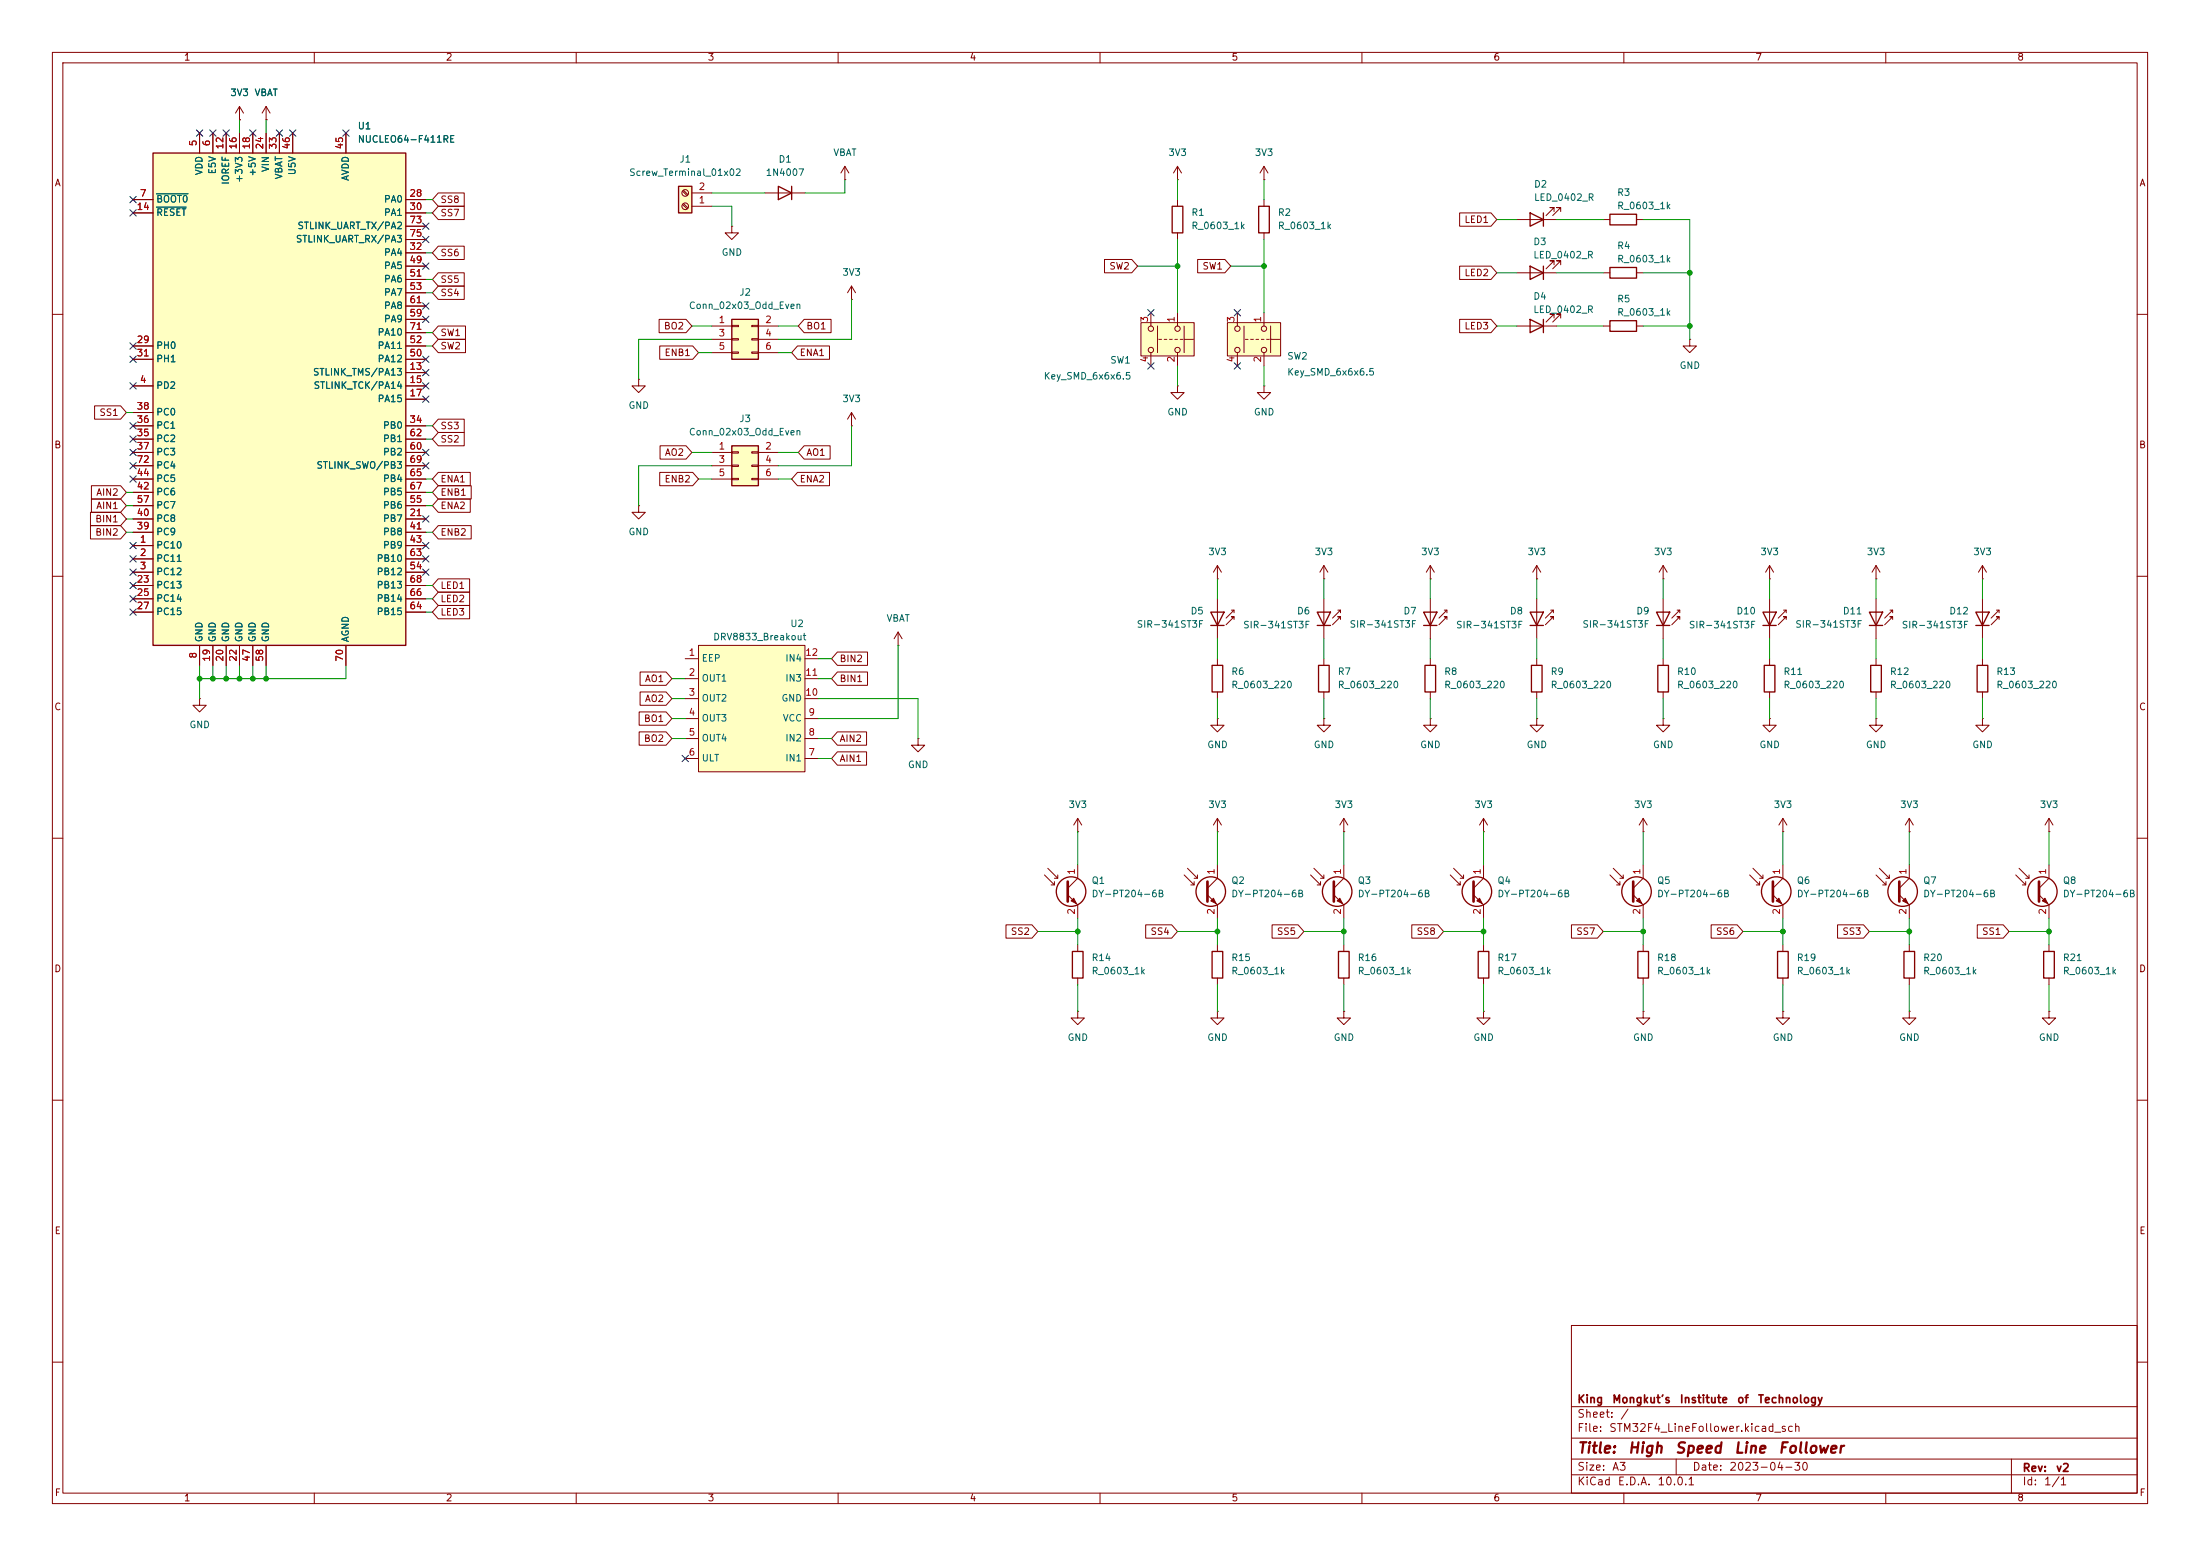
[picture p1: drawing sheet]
<svg xmlns="http://www.w3.org/2000/svg" width="420mm" height="297mm" viewBox="0 0 420 297" stroke-linecap="round" stroke-linejoin="round" font-family="sans-serif">
<g fill="none" stroke="#840000" stroke-width=".19">
<path d="M10 10h400v277h-400zM12 12h396v273h-396zM60 10v2M110 10v2M160 10v2M210 10v2M260 10v2M310 10v2M360 10v2M224.8 34.3h.1M224.8 31.8l-.8 1.2M224.8 31.8l.8 1.2"/>
<path d="M224.8 31.8v2.5M224.8 38.1v1.3M241.3 34.3h.1M241.3 31.8l-.8 1.2M241.3 31.8l.8 1.2M241.3 31.8v2.5M224.8 44.5v1.2M10 60h2M121.9 72.4v1.3h1.3l-1.3 1.2-1.3-1.2h1.3M121.9 72.4h.1M322.6 64.8v1.2h1.2l-1.2 1.3-1.3-1.3h1.3M322.6 64.8h.1"/>
<path d="M408 60h2M10 110h2M337.8 114.3v7.6M340.5 116.5h.5l-1.5 1.5M341 118.2v-.5h-.5h.5l-1.5 1.6M341 116.5v.5M408 110h2M358.1 137.2v1.2h1.3l-1.3 1.3-1.2-1.3h1.2M358.1 137.2h.1M378.5 137.2v1.2h1.2l-1.2 1.3-1.3-1.3h1.3M378.5 137.2h.1M10 160h2"/>
<path d="M175.3 141v1.2h1.2l-1.2 1.3-1.3-1.3h1.3M175.3 141h.1M408 160h2M250.2 167l1.9 1.9v-.6M250.8 165.7l1.9 1.9v-.6M251.5 168.9h.6M252.1 167.6h.6M254.6 170.8l1.9 1.9v2.6M256.5 165.1v2.5l-1.9 1.9M10 210h2M408 210h2M300 253h108v32h-108z"/>
<path d="M10 260h2M300 278.5h108M300 274.5h108M300 268.5h108M320 278.5v3M384 278.5v6.5M408 260h2M60 285v2M110 285v2M160 285v2M210 285v2M260 285v2"/>
<path d="M300 281.5h108M310 285v2M360 285v2"/>
</g>
<path d="M254.6 168.3v3.8" fill="none" stroke="#840000" stroke-width=".51"/>
<g fill="none" stroke="#840000" stroke-width=".25">
<path d="M223.8 39.4h2v5.1h-2zM336.5 116.8h2.6l-1.3 2.6zM336.5 119.4h2.6"/>
<circle cx="255.3" cy="170.2" r="2.82"/>
</g>
<path d="M255.3 172l.5-.5 .5 1z" fill="#840000" stroke="#840000" stroke-width=".19"/>
<path d="M29.2 29.2h48.3v94h-48.3z" fill="#ffffc2"/>
<path d="M29.2 29.2h48.3v94h-48.3z" fill="none" stroke="#840000" stroke-width=".25"/>
<g fill="none" stroke="#840000" stroke-width=".19">
<path d="M25.4 38.1h3.8M38.1 25.4v3.8M40.6 25.4v3.8M43.2 25.4v3.8M45.7 22.9h.1M45.7 20.3v2.6M45.7 25.4v3.8M45.7 20.3l-.7 1.3M45.7 20.3l.8 1.3M48.3 25.4v3.8M50.8 22.9h.1M50.8 20.3v2.6"/>
<path d="M50.8 25.4v3.8M50.8 20.3l-.8 1.3M50.8 20.3l.8 1.3M53.3 25.4v3.8M55.9 25.4v3.8M66 25.4v3.8M77.5 38.1h3.8M25.4 40.6h3.8M77.5 40.6h3.8M77.5 48.3h3.8M77.5 50.8h3.8M77.5 53.3h3.8"/>
<path d="M77.5 55.9h3.8M77.5 58.4h3.8M77.5 43.2h3.8M77.5 45.7h3.8M139.7 43.2v1.3h1.3l-1.3 1.2-1.3-1.2h1.3M139.7 43.2h.1M25.4 73.7h3.8M25.4 66h3.8M25.4 68.6h3.8M25.4 78.7h3.8M77.5 73.7h3.8M77.5 71.1h3.8"/>
<path d="M77.5 76.2h3.8M77.5 66h3.8M77.5 68.6h3.8M77.5 61h3.8M77.5 63.5h3.8M25.4 99.1h3.8M25.4 81.3h3.8M25.4 83.8h3.8M25.4 86.4h3.8M25.4 94h3.8M25.4 91.4h3.8M25.4 96.5h3.8"/>
<path d="M25.4 88.9h3.8M77.5 99.1h3.8M77.5 81.3h3.8M77.5 83.8h3.8M77.5 86.4h3.8M77.5 94h3.8M77.5 91.4h3.8M77.5 96.5h3.8M77.5 88.9h3.8M25.4 104.1h3.8M25.4 106.7h3.8M25.4 109.2h3.8"/>
<path d="M25.4 111.8h3.8M25.4 114.3h3.8M25.4 116.8h3.8M25.4 101.6h3.8M77.5 104.1h3.8M77.5 106.7h3.8M77.5 109.2h3.8M77.5 111.8h3.8M77.5 114.3h3.8M77.5 116.8h3.8M77.5 101.6h3.8M38.1 133.4v1.2h1.3l-1.3 1.3-1.3-1.3h1.3"/>
<path d="M38.1 133.4h.1M38.1 123.2v3.8M40.6 123.2v3.8M43.2 123.2v3.8M45.7 123.2v3.8M48.3 123.2v3.8M50.8 123.2v3.8M66 123.2v3.8M171.4 123.2h.1M171.4 120.7l-.7 1.2M171.4 120.7l.8 1.2M171.4 120.7v2.5"/>
</g>
<path d="M29.8 37h6.1M29.8 39.5h5.7" fill="none" stroke="#006464" stroke-width=".19"/>
<path d="M234.3 61.6h10.2v6.3h-10.2z" fill="#ffffc2"/>
<g fill="none" stroke="#840000" stroke-width=".19">
<path d="M241.3 38.1v1.3M236.2 59.7v2.5M241.3 44.5v1.2M241.3 59.7v2.5M234.3 61.6h10.2v6.3h-10.2zM236.2 67.3v2.6M237.5 62.2v5.1M237.7 64.8h.6M238.8 64.8h.5M239.8 64.8h.5M240.8 64.8h.5M241.3 67.3v2.6"/>
<path d="M241.8 64.8h.5M242.6 64.8h1.7M242.6 62.2v5.1M293.4 110.5h.1M293.4 108l-.8 1.2M293.4 108l.7 1.2M293.4 108v2.5M337.8 110.5h.1M337.8 108l-.7 1.2M337.8 108l.8 1.2M337.8 108v2.5M337.8 137.2v1.2h1.3l-1.3 1.3-1.3-1.3h1.3"/>
<path d="M337.8 137.2h.1"/>
<circle cx="236.2" cy="62.7" r=".51"/>
<circle cx="236.2" cy="66.8" r=".51"/>
<circle cx="241.3" cy="62.7" r=".51"/>
<circle cx="241.3" cy="66.8" r=".51"/>
</g>
<path d="M240.3 39.4h2v5.1h-2z" fill="none" stroke="#840000" stroke-width=".25"/>
<path d="M129.5 35.6h2.6v5h-2.6z" fill="#ffffc2"/>
<path d="M129.5 35.6h2.6v5h-2.6z" fill="none" stroke="#840000" stroke-width=".25"/>
<g fill="none" stroke="#840000" stroke-width=".19">
<path d="M130.3 39l.9 .9M130.3 36.5l.9 .8M130.5 38.9l.8 .8M130.5 36.3l.8 .9M132.1 39.4h3.8M132.1 36.8h3.8"/>
<circle cx="130.8" cy="36.8" r=".63"/>
<circle cx="130.8" cy="39.4" r=".63"/>
</g>
<path d="M139.7 85.1h5.1v7.6h-5.1z" fill="#ffffc2"/>
<path d="M139.7 85.1h5.1v7.6h-5.1z" fill="none" stroke="#840000" stroke-width=".25"/>
<path d="M135.9 86.4h3.8M135.9 88.9h3.8M135.9 91.4h3.8M139.7 86.2h1.3v.3h-1.3zM139.7 88.8h1.3v.2h-1.3zM139.7 91.3h1.3v.3h-1.3zM143.5 86.2h1.3v.3h-1.3zM143.5 88.8h1.3v.2h-1.3zM143.5 91.3h1.3v.3h-1.3zM144.8 86.4h3.8M144.8 88.9h3.8M144.8 91.4h3.8" fill="none" stroke="#840000" stroke-width=".19"/>
<path d="M133.3 123.2h20.4v24.1h-20.4z" fill="#ffffc2"/>
<g fill="none" stroke="#840000" stroke-width=".19">
<path d="M162.6 57.2h.1M162.6 54.6l-.8 1.3M162.6 54.6l.7 1.3M162.6 54.6v2.6M289.6 52.1h7.6M289.6 41.9h7.6M296.7 50.5v-.7h-.8h.8l-1.6 1.5M296.7 40.4v-.8h-.8h.8l-1.6 1.5M297.9 50.5v-.7h-.7h.7l-1.5 1.5M297.9 40.4v-.8h-.7h.7l-1.5 1.5M306.1 52.1h1.2M306.1 41.9h1.2"/>
<path d="M312.4 52.1h1.3M312.4 41.9h1.3M289.6 62.2h7.6M296.7 60.7v-.8h-.8h.8l-1.6 1.6M297.9 60.7v-.8h-.7h.7l-1.5 1.6M306.1 62.2h1.2M312.4 62.2h1.3M121.9 96.5v1.3h1.3l-1.3 1.3-1.3-1.3h1.3M121.9 96.5h.1M252.7 114.3v7.6M255.4 116.5h.5l-1.5 1.5M255.9 118.2v-.5h-.5h.5l-1.5 1.6"/>
<path d="M255.9 116.5v.5M317.5 114.3v7.6M320.2 116.5h.5l-1.5 1.5M320.7 118.2v-.5h-.5h.5l-1.5 1.6M320.7 116.5v.5M358.1 110.5h.1M358.1 108v2.5M358.1 114.3v7.6M358.1 108l-.7 1.2M358.1 108l.8 1.2M360.8 116.5h.5l-1.5 1.5M361.3 118.2v-.5h-.5h.5l-1.5 1.6"/>
<path d="M361.3 116.5v.5M378.5 110.5h.1M378.5 108l-.8 1.2M378.5 108l.7 1.2M378.5 108v2.5M378.5 114.3v7.6M381.1 116.5h.5l-1.5 1.5M381.6 118.2v-.5h-.5h.5l-1.5 1.6M381.6 116.5v.5M130.8 125.7h2.5M130.8 129.5h2.5M130.8 133.4h2.5"/>
<path d="M130.8 137.2h2.5M133.3 123.2h20.4v24.1h-20.4zM153.7 125.7h2.5M153.7 129.5h2.5M153.7 133.4h2.5M153.7 137.2h2.5M317.5 137.2v1.2h1.3l-1.3 1.3-1.3-1.3h1.3M317.5 137.2h.1M317.5 125.7v1.3M317.5 132.1v1.3M337.8 125.7v1.3M337.8 132.1v1.3"/>
<path d="M358.1 125.7v1.3M358.1 132.1v1.3M130.8 141h2.5M130.8 144.8h2.5M153.7 141h2.5M153.7 144.8h2.5M256.5 158.8h.1M256.5 156.2l-.7 1.3M256.5 156.2l.8 1.3M256.5 156.2v2.6M276.9 167l1.9 1.9v-.6M277.5 165.7l1.9 1.9v-.6"/>
<path d="M278.1 168.9h.7M278.8 167.6h.6M281.3 170.8l1.9 1.9v2.6M283.2 165.1v2.5l-1.9 1.9M256.5 193v1.3h1.3l-1.3 1.3-1.2-1.3h1.2M256.5 193h.1M256.5 180.3v1.3M256.5 186.7v1.3M283.2 193v1.3h1.3l-1.3 1.3-1.3-1.3h1.3M283.2 193h.1M283.2 180.3v1.3M283.2 186.7v1.3"/>
<path d="M313.7 193v1.3h1.3l-1.3 1.3-1.3-1.3h1.3M313.7 193h.1M313.7 180.3v1.3M313.7 186.7v1.3"/>
</g>
<g fill="none" stroke="#840000" stroke-width=".25">
<path d="M292.1 50.8l2.5 1.3-2.5 1.2zM292.1 40.6l2.5 1.3-2.5 1.3zM294.6 40.6v2.6M294.6 50.8v2.5M307.3 40.9h5.1v2h-5.1zM307.3 51.1h5.1v2h-5.1zM292.1 61l2.5 1.2-2.5 1.3zM294.6 61v2.5M307.3 61.2h5.1v2h-5.1zM251.5 116.8h2.5l-1.3 2.6zM251.5 119.4h2.5M316.2 116.8h2.6l-1.3 2.6z"/>
<path d="M316.2 119.4h2.6M356.9 116.8h2.5l-1.3 2.6zM356.9 119.4h2.5M377.2 116.8h2.5l-1.2 2.6zM377.2 119.4h2.5M316.5 127h2v5.1h-2zM336.8 127h2v5.1h-2zM357.1 127h2.1v5.1h-2.1zM255.5 181.6h2.1v5.1h-2.1zM282.2 181.6h2v5.1h-2zM312.7 181.6h2v5.1h-2z"/>
<circle cx="281.9" cy="170.2" r="2.82"/>
</g>
<path d="M281.3 168.3v3.8" fill="none" stroke="#840000" stroke-width=".51"/>
<path d="M281.9 172l.5-.5 .6 1z" fill="#840000" stroke="#840000" stroke-width=".19"/>
<path d="M139.7 61h5.1v7.6h-5.1z" fill="#ffffc2"/>
<g fill="none" stroke="#840000" stroke-width=".25">
<path d="M148.6 35.6l2.5 1.2-2.5 1.3zM151.1 35.6v2.5M139.7 61h5.1v7.6h-5.1zM231.1 116.8h2.6l-1.3 2.6zM231.1 119.4h2.6M377.4 127h2.1v5.1h-2.1z"/>
<circle cx="312.4" cy="170.2" r="2.82"/>
</g>
<g fill="none" stroke="#840000" stroke-width=".19">
<path d="M146 36.8h7.7M161.3 34.3h.1M161.3 31.8l-.8 1.2M161.3 31.8l.8 1.2M161.3 31.8v2.5M135.9 62.2h3.8M135.9 64.8h3.8M135.9 67.3h3.8M139.7 62.1h1.3v.3h-1.3zM139.7 64.6h1.3v.3h-1.3zM139.7 67.2h1.3v.2h-1.3zM143.5 62.1h1.3v.3h-1.3z"/>
<path d="M143.5 64.6h1.3v.3h-1.3zM143.5 67.2h1.3v.2h-1.3zM144.8 62.2h3.8M144.8 64.8h3.8M144.8 67.3h3.8M162.6 78.7l-.8 1.3M162.6 78.7l.7 1.3M162.6 78.7v2.6M224.8 73.7v1.2h1.3l-1.3 1.3-1.3-1.3h1.3M224.8 73.7h.1M241.3 73.7v1.2h1.3l-1.3 1.3-1.3-1.3h1.3M241.3 73.7h.1"/>
<path d="M162.6 81.3h.1M232.4 110.5h.1M232.4 108v2.5M232.4 114.3v7.6M232.4 108l-.8 1.2M232.4 108l.8 1.2M235.1 116.5h.5l-1.5 1.5M235.6 118.2v-.5h-.5h.5l-1.5 1.6M235.6 116.5v.5M317.5 110.5h.1M317.5 108l-.8 1.2M317.5 108l.8 1.2"/>
<path d="M317.5 108v2.5M378.5 125.7v1.3M378.5 132.1v1.3M283.2 158.8h.1M283.2 156.2l-.8 1.3M283.2 156.2l.8 1.3M283.2 156.2v2.6M313.7 158.8h.1M313.7 156.2l-.8 1.3M313.7 156.2l.8 1.3M313.7 156.2v2.6M307.3 167l1.9 1.9v-.6"/>
<path d="M308 165.7l1.9 1.9v-.6M308.6 168.9h.6M309.2 167.6h.7M311.8 170.8l1.9 1.9v2.6M313.7 165.1v2.5l-1.9 1.9"/>
</g>
<path d="M311.8 168.3v3.8" fill="none" stroke="#840000" stroke-width=".51"/>
<path d="M312.4 172l.5-.5 .5 1z" fill="#840000" stroke="#840000" stroke-width=".19"/>
<path d="M217.8 61.6h10.2v6.3h-10.2z" fill="#ffffc2"/>
<g fill="none" stroke="#840000" stroke-width=".19">
<path d="M25.4 38.1h3.8M38.1 25.4v3.8M40.6 25.4v3.8M43.2 25.4v3.8M45.7 22.9h.1M45.7 25.4v3.8M48.3 25.4v3.8M50.8 22.9h.1M50.8 25.4v3.8M53.3 25.4v3.8M55.9 25.4v3.8M66 25.4v3.8"/>
<path d="M77.5 38.1h3.8M83.7 39.4h4.9v2.5h-4.9l-1.2-1.3zM83.7 36.8h4.9v2.6h-4.9l-1.2-1.3zM25.4 40.6h3.8M77.5 40.6h3.8M77.5 48.3h3.8M77.5 50.8h3.8M77.5 53.3h3.8M77.5 55.9h3.8M77.5 58.4h3.8M77.5 43.2h3.8M77.5 45.7h3.8"/>
<path d="M83.7 47h4.9v2.5h-4.9l-1.2-1.2zM83.7 54.6h4.9v2.6h-4.9l-1.2-1.3zM83.7 52.1h4.9v2.5h-4.9l-1.2-1.3zM210.9 49.5h5.2l1.1 1.3-1.1 1.3h-5.2zM219.7 59.7v2.5M224.8 59.7v2.5M228.6 49.5h5.2l1.1 1.3-1.1 1.3h-5.2zM278.6 40.6h6l1.1 1.3-1.1 1.3h-6zM278.6 50.8h6l1.1 1.3-1.1 1.2h-6zM18.1 77.5h4.9l1.1 1.2-1.1 1.3h-4.9zM25.4 73.7h3.8M25.4 66h3.8"/>
<path d="M25.4 68.6h3.8M25.4 78.7h3.8M77.5 73.7h3.8M77.5 71.1h3.8M77.5 76.2h3.8M77.5 66h3.8M77.5 68.6h3.8M77.5 61h3.8M77.5 63.5h3.8M83.7 64.8h5.2v2.5h-5.2l-1.2-1.3zM83.7 62.2h5.2v2.6h-5.2l-1.2-1.3zM125.8 61h5.2l1.1 1.2-1.1 1.3h-5.2z"/>
<path d="M125.9 66h6.3l1.1 1.3-1.1 1.3h-6.3zM152.2 66h6.2v2.6h-6.2l-1.1-1.3zM153.5 61h5.2v2.5h-5.2l-1.1-1.3zM217.8 61.6h10.2v6.3h-10.2zM219.7 67.3v2.6M221 62.2v5.1M221.2 64.8h.5M222.2 64.8h.6M223.3 64.8h.5M224.3 64.8h.5M224.8 67.3v2.6M225.3 64.8h.5"/>
<path d="M226.1 64.8h1.7M226.1 62.2v5.1M278.6 61h6l1.1 1.2-1.1 1.3h-6zM17.3 97.8h5.7l1.1 1.3-1.1 1.2h-5.7zM17.5 95.2h5.5l1.1 1.3-1.1 1.3h-5.5zM17.5 92.7h5.5l1.1 1.3-1.1 1.3h-5.5zM25.4 99.1h3.8M25.4 81.3h3.8M25.4 83.8h3.8M25.4 86.4h3.8M25.4 94h3.8M25.4 91.4h3.8"/>
<path d="M25.4 96.5h3.8M25.4 88.9h3.8M77.5 99.1h3.8M77.5 81.3h3.8M77.5 83.8h3.8M77.5 86.4h3.8M77.5 94h3.8M77.5 91.4h3.8M77.5 96.5h3.8M77.5 88.9h3.8M83.7 92.7h6.3v2.6h-6.3l-1.2-1.3zM83.7 95.2h6.1v2.6h-6.1l-1.2-1.3z"/>
<path d="M83.7 90.2h6.1v2.5h-6.1l-1.2-1.3zM83.7 82.5h4.9v2.6h-4.9l-1.2-1.3zM83.7 80h4.9v2.6h-4.9l-1.2-1.3zM125.9 90.2h6.3l1.1 1.2-1.1 1.3h-6.3zM126 85.1h5l1.1 1.3-1.1 1.2h-5zM152.2 90.2h6.2v2.5h-6.2l-1.1-1.3zM153.5 85.1h5v2.5h-5l-1.1-1.2zM17.3 100.3h5.7l1.1 1.3-1.1 1.3h-5.7zM25.4 104.1h3.8M25.4 106.7h3.8M25.4 109.2h3.8M25.4 111.8h3.8"/>
<path d="M25.4 114.3h3.8M25.4 116.8h3.8M25.4 101.6h3.8M77.5 104.1h3.8M77.5 106.7h3.8M77.5 109.2h3.8M77.5 111.8h3.8M77.5 114.3h3.8M77.5 116.8h3.8M77.5 101.6h3.8M83.7 100.3h6.3v2.6h-6.3l-1.2-1.3zM83.7 113h6v2.6h-6l-1.2-1.3z"/>
<path d="M83.7 110.5h6v2.5h-6l-1.2-1.2zM83.7 115.6h6v2.5h-6l-1.2-1.3zM252.7 110.5h.1M252.7 108v2.5M252.7 108l-.7 1.2M252.7 108l.8 1.2M273 110.5h.1M273 108v2.5M273 114.3v7.6M273 108l-.7 1.2M273 108l.8 1.2M275.7 116.5h.5l-1.5 1.5"/>
<path d="M276.2 118.2v-.5h-.5h.5l-1.5 1.6M276.2 116.5v.5M293.4 114.3v7.6M296 116.5h.5l-1.5 1.5M296.5 118.2v-.5h-.5h.5l-1.5 1.6M296.5 116.5v.5M38.1 123.2v3.8M40.6 123.2v3.8M43.2 123.2v3.8M45.7 123.2v3.8M48.3 123.2v3.8M50.8 123.2v3.8"/>
<path d="M66 123.2v3.8M122 139.7h5.2l1.1 1.3-1.1 1.2h-5.2zM122 135.9h5.2l1.1 1.3-1.1 1.2h-5.2zM122.2 132.1h5l1.1 1.3-1.1 1.2h-5zM122.2 128.3h5l1.1 1.2-1.1 1.3h-5zM159.9 139.7h5.5v2.5h-5.5l-1.2-1.2zM159.9 128.3h5.7v2.5h-5.7l-1.2-1.3zM159.9 124.5h5.7v2.5h-5.7l-1.2-1.3zM232.4 137.2v1.2h1.3l-1.3 1.3-1.3-1.3h1.3M232.4 137.2h.1M232.4 125.7v1.3M232.4 132.1v1.3"/>
<path d="M252.7 137.2v1.2h1.3l-1.3 1.3-1.2-1.3h1.2M252.7 137.2h.1M252.7 125.7v1.3M252.7 132.1v1.3M273 137.2v1.2h1.3l-1.3 1.3-1.2-1.3h1.2M273 137.2h.1M273 125.7v1.3M273 132.1v1.3M293.4 137.2v1.2h1.2l-1.2 1.3-1.3-1.3h1.3M293.4 137.2h.1M293.4 125.7v1.3M293.4 132.1v1.3"/>
<path d="M159.9 143.5h5.5v2.6h-5.5l-1.2-1.3zM205.7 158.8h.1M205.7 156.2l-.7 1.3M205.7 156.2l.8 1.3M205.7 156.2v2.6M232.4 158.8h.1M232.4 156.2v2.6M232.4 156.2l-.8 1.3M232.4 156.2l.8 1.3M340.4 158.8h.1M340.4 156.2v2.6M340.4 156.2l-.8 1.3"/>
<path d="M340.4 156.2l.7 1.3M364.5 158.8h.1M364.5 156.2l-.8 1.3M364.5 156.2l.8 1.3M364.5 156.2v2.6M391.2 158.8h.1M391.2 156.2l-.8 1.3M391.2 156.2l.7 1.3M391.2 156.2v2.6M192 176.5h5l1.1 1.3-1.1 1.3h-5zM199.4 167l1.9 1.9v-.6M200 165.7l1.9 1.9v-.6"/>
<path d="M200.7 168.9h.6M201.3 167.6h.6M203.8 170.8l1.9 1.9v2.6M205.7 165.1v2.5l-1.9 1.9M218.7 176.5h5l1.1 1.3-1.1 1.3h-5zM226.1 167l1.9 1.9v-.6M226.7 165.7l1.9 1.9v-.6M227.3 168.9h.7M228 167.6h.6M230.5 170.8l1.9 1.9v2.6M232.4 165.1v2.5l-1.9 1.9M242.8 176.5h5l1.1 1.3-1.1 1.3h-5z"/>
<path d="M269.5 176.5h5l1.1 1.3-1.1 1.3h-5zM300 176.5h5l1.1 1.3-1.1 1.3h-5zM326.7 176.5h4.9l1.1 1.3-1.1 1.3h-4.9zM334 167l1.9 1.9v-.6M334.6 165.7l1.9 1.9v-.6M335.3 168.9h.6M335.9 167.6h.6M338.5 170.8l1.9 1.9v2.6M340.4 165.1v2.5l-1.9 1.9M350.8 176.5h5l1.1 1.3-1.1 1.3h-5zM358.1 167l1.9 1.9v-.6M358.8 165.7l1.9 1.9v-.6"/>
<path d="M359.4 168.9h.6M360 167.6h.7M362.6 170.8l1.9 1.9v2.6M364.5 165.1v2.5l-1.9 1.9M377.5 176.5h4.9l1.1 1.3-1.1 1.3h-4.9zM384.8 167l1.9 1.9v-.6M385.4 165.7l1.9 1.9v-.6M386.1 168.9h.6M386.7 167.6h.6M389.3 170.8l1.9 1.9v2.6M391.2 165.1v2.5l-1.9 1.9M205.7 193v1.3h1.3l-1.3 1.3-1.2-1.3h1.2"/>
<path d="M205.7 193h.1M205.7 180.3v1.3M205.7 186.7v1.3M232.4 193v1.3h1.3l-1.3 1.3-1.3-1.3h1.3M232.4 193h.1M232.4 180.3v1.3M232.4 186.7v1.3M340.4 193v1.3h1.2l-1.2 1.3-1.3-1.3h1.3M340.4 193h.1M340.4 180.3v1.3M340.4 186.7v1.3M364.5 193v1.3h1.3l-1.3 1.3-1.3-1.3h1.3"/>
<path d="M364.5 193h.1M364.5 180.3v1.3M364.5 186.7v1.3M391.2 193v1.3h1.2l-1.2 1.3-1.3-1.3h1.3M391.2 193h.1M391.2 180.3v1.3M391.2 186.7v1.3"/>
<circle cx="219.7" cy="62.7" r=".51"/>
<circle cx="219.7" cy="66.8" r=".51"/>
<circle cx="224.8" cy="62.7" r=".51"/>
<circle cx="224.8" cy="66.8" r=".51"/>
</g>
<path d="M203.8 168.3v3.8M230.5 168.3v3.8M338.5 168.3v3.8M362.6 168.3v3.8M389.3 168.3v3.8" fill="none" stroke="#840000" stroke-width=".51"/>
<g fill="none" stroke="#840000" stroke-width=".25">
<path d="M271.8 116.8h2.5l-1.3 2.6zM271.8 119.4h2.5M292.1 116.8h2.5l-1.2 2.6zM292.1 119.4h2.5M231.4 127h2v5.1h-2zM251.7 127h2v5.1h-2zM272 127h2.1v5.1h-2.1zM292.4 127h2v5.1h-2zM204.7 181.6h2.1v5.1h-2.1zM231.4 181.6h2v5.1h-2zM339.3 181.6h2.1v5.1h-2.1zM363.5 181.6h2v5.1h-2z"/>
<path d="M390.1 181.6h2.1v5.1h-2.1z"/>
<circle cx="204.5" cy="170.2" r="2.82"/>
<circle cx="231.1" cy="170.2" r="2.82"/>
<circle cx="339.1" cy="170.2" r="2.82"/>
<circle cx="363.2" cy="170.2" r="2.82"/>
<circle cx="389.9" cy="170.2" r="2.82"/>
</g>
<g fill="#840000" stroke="#840000" stroke-width=".19">
<path d="M231.1 172l.5-.5 .6 1z"/>
<path d="M204.5 172l.5-.5 .5 1z"/>
<path d="M339.1 172l.5-.5 .5 1z"/>
<path d="M389.9 172l.5-.5 .5 1z"/>
<path d="M363.2 172l.5-.5 .5 1z"/>
</g>
<g fill="none" stroke="#009600" stroke-width=".19">
<path d="M45.7 22.9v2.5M50.8 22.9v2.5M81.3 38.1h1.2M135.9 39.4h3.8v3.8M135.9 36.8h10.1M161.3 34.3v2.5h-7.6M224.8 34.3v3.8M241.3 34.3v3.8M81.3 53.3h1.2M81.3 55.9h1.2M81.3 48.3h1.2M81.3 40.6h1.2"/>
<path d="M162.6 57.2v7.6h-14M217.2 50.8h7.6M224.8 45.7v14M234.9 50.8h6.4M241.3 45.7v14M285.7 41.9h3.9M285.7 52.1h3.9M297.2 41.9h8.9M297.2 52.1h8.9M313.7 41.9h8.9v22.9M313.7 52.1h8.9M24.1 78.7h1.3"/>
<path d="M81.3 63.5h1.2M81.3 66h1.2M132.1 62.2h3.8M133.3 67.3h2.6M135.9 64.8h-14v7.6M148.6 62.2h3.8M148.6 67.3h2.5M224.8 69.9v3.8M241.3 69.9v3.8M285.7 62.2h3.9M297.2 62.2h8.9M313.7 62.2h8.9"/>
<path d="M24.1 99.1h1.3M24.1 96.5h1.3M24.1 94h1.3M81.3 91.4h1.2M81.3 96.5h1.2M81.3 94h1.2M81.3 81.3h1.2M81.3 83.8h1.2M132.1 86.4h3.8M133.3 91.4h2.6M135.9 88.9h-14v7.6M148.6 86.4h3.8"/>
<path d="M148.6 91.4h2.5M162.6 81.3v7.6h-14M24.1 101.6h1.3M81.3 116.8h1.2M81.3 114.3h1.2M81.3 111.8h1.2M81.3 101.6h1.2M232.4 110.5v3.8M252.7 110.5v3.8M273 110.5v3.8M293.4 110.5v3.8M317.5 110.5v3.8"/>
<path d="M337.8 110.5v3.8M358.1 110.5v3.8M378.5 110.5v3.8M38.1 127v6.4M40.6 127v2.5M43.2 127v2.5M45.7 127v2.5M48.3 127v2.5M50.8 127v2.5M66 127v2.5h-27.9M128.3 129.5h2.5M128.3 133.4h2.5"/>
<path d="M128.3 137.2h2.5M156.2 129.5h2.5M156.2 133.4h19.1v7.6M156.2 125.7h2.5M171.4 123.2v14h-15.2M232.4 121.9v3.8M232.4 133.4v3.8M252.7 121.9v3.8M252.7 133.4v3.8M273 121.9v3.8M273 133.4v3.8M293.4 121.9v3.8"/>
<path d="M293.4 133.4v3.8M317.5 121.9v3.8M317.5 133.4v3.8M337.8 121.9v3.8M337.8 133.4v3.8M358.1 121.9v3.8M358.1 133.4v3.8M378.5 121.9v3.8M378.5 133.4v3.8M128.3 141h2.5M156.2 144.8h2.5M156.2 141h2.5"/>
<path d="M205.7 158.8v6.3M232.4 158.8v6.3M256.5 158.8v6.3M283.2 158.8v6.3M313.7 158.8v6.3M340.4 158.8v6.3M364.5 158.8v6.3M391.2 158.8v6.3M198.1 177.8h7.6M205.7 175.3v5M224.8 177.8h7.6M232.4 175.3v5"/>
<path d="M248.9 177.8h7.6M256.5 175.3v5M275.6 177.8h7.6M283.2 175.3v5M306.1 177.8h7.6M313.7 175.3v5M332.7 177.8h7.7M340.4 175.3v5M356.9 177.8h7.6M364.5 175.3v5M383.5 177.8h7.7M391.2 175.3v5"/>
<path d="M205.7 188v5M232.4 188v5M256.5 188v5M283.2 188v5M313.7 188v5M340.4 188v5M364.5 188v5M391.2 188v5"/>
</g>
<g fill="none" stroke="#000084" stroke-width=".19">
<path d="M24.8 37.5l1.2 1.2M26 37.5l-1.2 1.2M37.5 24.8l1.2 1.2M38.7 24.8l-1.2 1.2M40 24.8l1.2 1.2M41.2 24.8l-1.2 1.2M42.6 24.8l1.2 1.2M43.8 24.8l-1.2 1.2M47.7 24.8l1.2 1.2M48.9 24.8l-1.2 1.2M52.7 24.8l1.2 1.2M53.9 24.8l-1.2 1.2"/>
<path d="M55.3 24.8l1.2 1.2M56.5 24.8l-1.2 1.2M65.4 24.8l1.2 1.2M66.6 24.8l-1.2 1.2M24.8 40l1.2 1.2M26 40l-1.2 1.2M80.7 50.2l1.2 1.2M80.7 42.6l1.2 1.2M80.7 57.8l1.2 1.2M80.7 45.1l1.2 1.2M81.9 50.2l-1.2 1.2M81.9 57.8l-1.2 1.2"/>
<path d="M81.9 42.6l-1.2 1.2M81.9 45.1l-1.2 1.2M219.1 59.1l1.2 1.2M220.3 59.1l-1.2 1.2M235.6 59.1l1.2 1.2M236.8 59.1l-1.2 1.2M24.8 73.1l1.2 1.2M24.8 68l1.2 1.2M24.8 65.4l1.2 1.2M26 65.4l-1.2 1.2M26 73.1l-1.2 1.2M26 68l-1.2 1.2"/>
<path d="M80.7 60.4l1.2 1.2M80.7 73.1l1.2 1.2M80.7 75.6l1.2 1.2M80.7 68l1.2 1.2M80.7 70.5l1.2 1.2M81.9 60.4l-1.2 1.2M81.9 73.1l-1.2 1.2M81.9 75.6l-1.2 1.2M81.9 68l-1.2 1.2M81.9 70.5l-1.2 1.2M219.1 69.2l1.2 1.3M220.3 69.2l-1.2 1.3"/>
<path d="M235.6 69.2l1.2 1.3M236.8 69.2l-1.2 1.3M24.8 85.8l1.2 1.2M24.8 88.3l1.2 1.2M24.8 80.7l1.2 1.2M24.8 83.2l1.2 1.2M24.8 90.8l1.2 1.2M26 85.8l-1.2 1.2M26 88.3l-1.2 1.2M26 80.7l-1.2 1.2M26 83.2l-1.2 1.2M26 90.8l-1.2 1.2"/>
<path d="M80.7 88.3l1.2 1.2M80.7 85.8l1.2 1.2M80.7 98.5l1.2 1.2M81.9 88.3l-1.2 1.2M81.9 85.8l-1.2 1.2M81.9 98.5l-1.2 1.2M24.8 106.1l1.2 1.2M24.8 113.7l1.2 1.2M24.8 103.5l1.2 1.2M24.8 111.2l1.2 1.2M24.8 108.6l1.2 1.2M24.8 116.2l1.2 1.2"/>
<path d="M26 106.1l-1.2 1.2M26 113.7l-1.2 1.2M26 103.5l-1.2 1.2M26 116.2l-1.2 1.2M26 111.2l-1.2 1.2M26 108.6l-1.2 1.2M80.7 108.6l1.2 1.2M80.7 106.1l1.2 1.2M80.7 103.5l1.2 1.2M81.9 108.6l-1.2 1.2M81.9 106.1l-1.2 1.2M81.9 103.5l-1.2 1.2"/>
<path d="M130.2 144.2l1.2 1.2M131.4 144.2l-1.2 1.2"/>
</g>
<path d="M29.8 37h6.1M29.8 39.5h5.7" fill="none" stroke="#006464" stroke-width=".19"/>
<g fill="#009600" stroke="#009600" stroke-width=".19">
<circle cx="38.1" cy="129.5" r=".46"/>
<circle cx="43.2" cy="129.5" r=".46"/>
<circle cx="40.6" cy="129.5" r=".46"/>
<circle cx="50.8" cy="129.5" r=".46"/>
<circle cx="45.7" cy="129.5" r=".46"/>
<circle cx="48.3" cy="129.5" r=".46"/>
<circle cx="241.3" cy="50.8" r=".46"/>
<circle cx="224.8" cy="50.8" r=".46"/>
<circle cx="322.6" cy="52.1" r=".46"/>
<circle cx="322.6" cy="62.2" r=".46"/>
<circle cx="256.5" cy="177.8" r=".46"/>
<circle cx="283.2" cy="177.8" r=".46"/>
<circle cx="313.7" cy="177.8" r=".46"/>
<circle cx="232.4" cy="177.8" r=".46"/>
<circle cx="205.7" cy="177.8" r=".46"/>
<circle cx="340.4" cy="177.8" r=".46"/>
<circle cx="391.2" cy="177.8" r=".46"/>
<circle cx="364.5" cy="177.8" r=".46"/>
</g>
<g font-size="2" fill="#840000">
<text x="301" y="277.9">Title:</text>
<text x="310.6" y="277.9">High</text>
<text x="319.6" y="277.9">Speed</text>
<text x="330.9" y="277.9">Line</text>
<text x="339.3" y="277.9">Follower</text>
</g>
<g font-size="1.5" fill="#840000">
<text x="301" y="268.2">King</text>
<text x="307.7" y="268.2">Mongkut's</text>
<text x="320.5" y="268.2">Institute</text>
<text x="331.5" y="268.2">of</text>
<text x="335.5" y="268.2">Technology</text>
<text x="301" y="273.7">File:</text>
<text x="301" y="271">Sheet:</text>
<text x="307.1" y="273.7">STM32F4_LineFollower.kicad_sch</text>
<text x="309.2" y="271">/</text>
<text x="301" y="281.1">Size:</text>
<text x="307.6" y="281.1">A3</text>
<text x="323" y="281.1">Date:</text>
<text x="330" y="281.1">2023-04-30</text>
<text x="386" y="281.3">Rev:</text>
<text x="392.4" y="281.3">v2</text>
<text x="301" y="283.9">KiCad</text>
<text x="308.7" y="283.9">E.D.A.</text>
<text x="316.3" y="283.9">10.0.1</text>
<text x="386" y="283.9">Id:</text>
<text x="390.1" y="283.9">1/1</text>
</g>
<g font-size="1.3" fill="#840000">
<text x="35" y="11.9">1</text>
<text x="85" y="11.9">2</text>
<text x="135" y="11.9">3</text>
<text x="185" y="11.9">4</text>
<text x="235" y="11.9">5</text>
<text x="285" y="11.9">6</text>
<text x="335" y="11.9">7</text>
<text x="385" y="11.9">8</text>
<text x="10.3" y="35.9">A</text>
<text x="408.3" y="35.9">A</text>
<text x="84" y="41.6">SS7</text>
<text x="84" y="39.1">SS8</text>
<text x="279.5" y="42.9">LED1</text>
<text x="84" y="49.2">SS6</text>
<text x="211.7" y="51.8">SW2</text>
<text x="229.4" y="51.8">SW1</text>
<text x="279.5" y="53">LED2</text>
<text x="84" y="56.8">SS4</text>
<text x="84" y="54.3">SS5</text>
<text x="84" y="64.5">SW1</text>
<text x="126.6" y="63.2">BO2</text>
<text x="153.8" y="63.2">BO1</text>
<text x="279.5" y="63.2">LED3</text>
<text x="84" y="67">SW2</text>
<text x="126.8" y="68.3">ENB1</text>
<text x="152.6" y="68.3">ENA1</text>
<text x="18.9" y="79.7">SS1</text>
<text x="84" y="82.2">SS3</text>
<text x="10.3" y="85.9">B</text>
<text x="84" y="84.8">SS2</text>
<text x="126.8" y="87.3">AO2</text>
<text x="153.8" y="87.3">AO1</text>
<text x="408.2" y="85.9">B</text>
<text x="18.3" y="94.9">AIN2</text>
<text x="84" y="94.9">ENB1</text>
<text x="84" y="92.4">ENA1</text>
<text x="126.8" y="92.4">ENB2</text>
<text x="152.6" y="92.4">ENA2</text>
<text x="18.1" y="100">BIN1</text>
<text x="18.3" y="97.5">AIN1</text>
<text x="84" y="97.5">ENA2</text>
<text x="18.1" y="102.6">BIN2</text>
<text x="84" y="102.6">ENB2</text>
<text x="84" y="112.7">LED1</text>
<text x="84" y="115.3">LED2</text>
<text x="84" y="117.8">LED3</text>
<text x="123" y="130.5">AO1</text>
<text x="160.2" y="130.5">BIN1</text>
<text x="160.2" y="126.7">BIN2</text>
<text x="10.3" y="135.9">C</text>
<text x="123" y="134.3">AO2</text>
<text x="408.2" y="135.9">C</text>
<text x="122.8" y="141.9">BO2</text>
<text x="122.8" y="138.1">BO1</text>
<text x="160.2" y="141.9">AIN2</text>
<text x="160.2" y="145.7">AIN1</text>
<text x="192.9" y="178.8">SS2</text>
<text x="219.5" y="178.8">SS4</text>
<text x="243.7" y="178.8">SS5</text>
<text x="270.3" y="178.8">SS8</text>
<text x="300.8" y="178.8">SS7</text>
<text x="327.5" y="178.8">SS6</text>
<text x="351.6" y="178.8">SS3</text>
<text x="378.3" y="178.8">SS1</text>
<text x="10.3" y="185.9">D</text>
<text x="408.2" y="185.9">D</text>
<text x="10.3" y="235.9">E</text>
<text x="408.3" y="235.9">E</text>
<text x="10.3" y="285.9">F</text>
<text x="35" y="286.9">1</text>
<text x="85" y="286.9">2</text>
<text x="135" y="286.9">3</text>
<text x="185" y="286.9">4</text>
<text x="235" y="286.9">5</text>
<text x="285" y="286.9">6</text>
<text x="335" y="286.9">7</text>
<text x="385" y="286.9">8</text>
<text x="408.3" y="285.9">F</text>
</g>
<g font-size="1.3" fill="#006464">
<text x="43.9" y="18.6">3V3</text>
<text x="48.5" y="18.6">VBAT</text>
<text x="68.2" y="27.5">NUCLEO64-F411RE</text>
<text x="68.2" y="25">U1</text>
<text x="39" y="33.5" transform="rotate(-90 39 33.5)">VDD</text>
<text x="41.5" y="33.4" transform="rotate(-90 41.5 33.4)">E5V</text>
<text x="44" y="35.4" transform="rotate(-90 44 35.4)">IOREF</text>
<text x="46.6" y="35" transform="rotate(-90 46.6 35)">+3V3</text>
<text x="49.1" y="33.8" transform="rotate(-90 49.1 33.8)">+5V</text>
<text x="51.7" y="32.9" transform="rotate(-90 51.7 32.9)">VIN</text>
<text x="54.2" y="34.3" transform="rotate(-90 54.2 34.3)">VBAT</text>
<text x="56.7" y="33.5" transform="rotate(-90 56.7 33.5)">U5V</text>
<text x="66.9" y="34.6" transform="rotate(-90 66.9 34.6)">AVDD</text>
<text x="120" y="33.9">Screw_Terminal_01x02</text>
<text x="129.6" y="31.3">J1</text>
<text x="146.1" y="33.9">1N4007</text>
<text x="148.5" y="31.3">D1</text>
<text x="159" y="30.1">VBAT</text>
<text x="222.9" y="30.1">3V3</text>
<text x="239.4" y="30.1">3V3</text>
<text x="29.7" y="39">BOOT0</text>
<text x="29.7" y="41.5">RESET</text>
<text x="73.2" y="39">PA0</text>
<text x="73.2" y="41.5">PA1</text>
<text x="227.3" y="41.5">R1</text>
<text x="243.8" y="41.5">R2</text>
<text x="292.7" y="36.1">D2</text>
<text x="292.7" y="38.6">LED_0402_R</text>
<text x="308.6" y="37.7">R3</text>
<text x="308.6" y="40.2">R_0603_1k</text>
<text x="56.4" y="46.6">STLINK_UART_RX/PA3</text>
<text x="56.7" y="44">STLINK_UART_TX/PA2</text>
<text x="227.3" y="44">R_0603_1k</text>
<text x="243.8" y="44">R_0603_1k</text>
<text x="292.6" y="47.1">D3</text>
<text x="308.6" y="47.9">R4</text>
<text x="73.2" y="49.1">PA4</text>
<text x="73.2" y="51.7">PA5</text>
<text x="137.7" y="49.1">GND</text>
<text x="160.7" y="52.9">3V3</text>
<text x="292.6" y="49.6">LED_0402_R</text>
<text x="308.6" y="50.4">R_0603_1k</text>
<text x="73.2" y="54.2">PA6</text>
<text x="73.2" y="56.7">PA7</text>
<text x="73.2" y="59.3">PA8</text>
<text x="131.4" y="59.3">Conn_02x03_Odd_Even</text>
<text x="141" y="56.7">J2</text>
<text x="292.6" y="57.5">D4</text>
<text x="308.6" y="58">R5</text>
<text x="72" y="64.4">PA10</text>
<text x="73.2" y="61.8">PA9</text>
<text x="292.6" y="60">LED_0402_R</text>
<text x="308.6" y="60.6">R_0603_1k</text>
<text x="29.7" y="66.9">PH0</text>
<text x="29.7" y="69.4">PH1</text>
<text x="59.6" y="72">STLINK_TMS/PA13</text>
<text x="72" y="69.4">PA12</text>
<text x="72" y="66.9">PA11</text>
<text x="211.8" y="69.7">SW1</text>
<text x="245.6" y="72">Key_SMD_6x6x6.5</text>
<text x="245.6" y="68.9">SW2</text>
<text x="320.5" y="70.7">GND</text>
<text x="29.7" y="74.5">PD2</text>
<text x="59.8" y="74.5">STLINK_TCK/PA14</text>
<text x="72" y="77.1">PA15</text>
<text x="160.7" y="77.1">3V3</text>
<text x="199.1" y="72.7">Key_SMD_6x6x6.5</text>
<text x="29.7" y="82.1">PC1</text>
<text x="29.7" y="79.6">PC0</text>
<text x="73" y="82.1">PB0</text>
<text x="119.9" y="78.3">GND</text>
<text x="131.4" y="83.4">Conn_02x03_Odd_Even</text>
<text x="141" y="80.9">J3</text>
<text x="222.8" y="79.6">GND</text>
<text x="239.3" y="79.6">GND</text>
<text x="29.7" y="84.7">PC2</text>
<text x="29.7" y="87.2">PC3</text>
<text x="29.7" y="89.8">PC4</text>
<text x="60.3" y="89.8">STLINK_SWO/PB3</text>
<text x="73" y="87.2">PB2</text>
<text x="73" y="84.7">PB1</text>
<text x="29.7" y="94.8">PC6</text>
<text x="29.7" y="92.3">PC5</text>
<text x="73" y="92.3">PB4</text>
<text x="73" y="94.8">PB5</text>
<text x="29.7" y="99.9">PC8</text>
<text x="29.7" y="97.4">PC7</text>
<text x="73" y="99.9">PB7</text>
<text x="73" y="97.4">PB6</text>
<text x="29.7" y="105">PC10</text>
<text x="29.7" y="107.5">PC11</text>
<text x="29.7" y="102.5">PC9</text>
<text x="71.8" y="107.5">PB10</text>
<text x="73" y="102.5">PB8</text>
<text x="73" y="105">PB9</text>
<text x="119.9" y="102.5">GND</text>
<text x="230.6" y="106.3">3V3</text>
<text x="250.9" y="106.3">3V3</text>
<text x="271.2" y="106.3">3V3</text>
<text x="291.5" y="106.3">3V3</text>
<text x="315.6" y="106.3">3V3</text>
<text x="336" y="106.3">3V3</text>
<text x="356.3" y="106.3">3V3</text>
<text x="376.6" y="106.3">3V3</text>
<text x="29.7" y="110.1">PC12</text>
<text x="29.7" y="112.6">PC13</text>
<text x="71.8" y="110.1">PB12</text>
<text x="71.8" y="112.6">PB13</text>
<text x="29.7" y="115.2">PC14</text>
<text x="29.7" y="117.7">PC15</text>
<text x="71.8" y="117.7">PB15</text>
<text x="71.8" y="115.2">PB14</text>
<text x="150.8" y="120">U2</text>
<text x="169.1" y="119">VBAT</text>
<text x="227.2" y="117.6">D5</text>
<text x="247.5" y="117.6">D6</text>
<text x="267.8" y="117.6">D7</text>
<text x="288.1" y="117.6">D8</text>
<text x="312.3" y="117.6">D9</text>
<text x="331.4" y="117.6">D10</text>
<text x="351.7" y="117.6">D11</text>
<text x="372" y="117.6">D12</text>
<text x="39" y="122.7" transform="rotate(-90 39 122.7)">GND</text>
<text x="41.5" y="122.7" transform="rotate(-90 41.5 122.7)">GND</text>
<text x="44" y="122.7" transform="rotate(-90 44 122.7)">GND</text>
<text x="46.6" y="122.7" transform="rotate(-90 46.6 122.7)">GND</text>
<text x="49.1" y="122.7" transform="rotate(-90 49.1 122.7)">GND</text>
<text x="51.7" y="122.7" transform="rotate(-90 51.7 122.7)">GND</text>
<text x="66.9" y="122.7" transform="rotate(-90 66.9 122.7)">AGND</text>
<text x="136" y="122.5">DRV8833_Breakout</text>
<text x="216.9" y="120.1">SIR-341ST3F</text>
<text x="237.2" y="120.2">SIR-341ST3F</text>
<text x="257.5" y="120.1">SIR-341ST3F</text>
<text x="277.9" y="120.2">SIR-341ST3F</text>
<text x="302" y="120.1">SIR-341ST3F</text>
<text x="322.3" y="120.2">SIR-341ST3F</text>
<text x="342.6" y="120.1">SIR-341ST3F</text>
<text x="362.9" y="120.2">SIR-341ST3F</text>
<text x="133.9" y="126.6">EEP</text>
<text x="133.9" y="130.4">OUT1</text>
<text x="149.8" y="130.4">IN3</text>
<text x="149.8" y="126.6">IN4</text>
<text x="235" y="129.1">R6</text>
<text x="235" y="131.7">R_0603_220</text>
<text x="255.3" y="129.1">R7</text>
<text x="255.3" y="131.7">R_0603_220</text>
<text x="275.6" y="129.1">R8</text>
<text x="275.6" y="131.7">R_0603_220</text>
<text x="295.9" y="129.1">R9</text>
<text x="295.9" y="131.7">R_0603_220</text>
<text x="320" y="131.7">R_0603_220</text>
<text x="320" y="129.1">R10</text>
<text x="340.4" y="131.7">R_0603_220</text>
<text x="340.4" y="129.1">R11</text>
<text x="360.7" y="131.7">R_0603_220</text>
<text x="360.7" y="129.1">R12</text>
<text x="381" y="131.7">R_0603_220</text>
<text x="381" y="129.1">R13</text>
<text x="133.9" y="134.2">OUT2</text>
<text x="149.1" y="134.2">GND</text>
<text x="36.1" y="139.3">GND</text>
<text x="133.9" y="138">OUT3</text>
<text x="133.9" y="141.8">OUT4</text>
<text x="149.3" y="138">VCC</text>
<text x="149.8" y="141.8">IN2</text>
<text x="230.4" y="143.1">GND</text>
<text x="250.7" y="143.1">GND</text>
<text x="271" y="143.1">GND</text>
<text x="291.3" y="143.1">GND</text>
<text x="315.5" y="143.1">GND</text>
<text x="335.8" y="143.1">GND</text>
<text x="356.1" y="143.1">GND</text>
<text x="376.4" y="143.1">GND</text>
<text x="133.9" y="145.6">ULT</text>
<text x="149.8" y="145.6">IN1</text>
<text x="173.2" y="146.9">GND</text>
<text x="203.9" y="154.5">3V3</text>
<text x="230.6" y="154.5">3V3</text>
<text x="254.7" y="154.5">3V3</text>
<text x="281.4" y="154.5">3V3</text>
<text x="311.8" y="154.5">3V3</text>
<text x="338.5" y="154.5">3V3</text>
<text x="362.6" y="154.5">3V3</text>
<text x="389.3" y="154.5">3V3</text>
<text x="208.3" y="169">Q1</text>
<text x="208.3" y="171.6">DY-PT204-6B</text>
<text x="235" y="169">Q2</text>
<text x="235" y="171.6">DY-PT204-6B</text>
<text x="259.1" y="169">Q3</text>
<text x="259.1" y="171.6">DY-PT204-6B</text>
<text x="285.8" y="169">Q4</text>
<text x="285.8" y="171.6">DY-PT204-6B</text>
<text x="316.2" y="169">Q5</text>
<text x="316.2" y="171.6">DY-PT204-6B</text>
<text x="342.9" y="169">Q6</text>
<text x="342.9" y="171.6">DY-PT204-6B</text>
<text x="367" y="169">Q7</text>
<text x="367" y="171.6">DY-PT204-6B</text>
<text x="393.7" y="169">Q8</text>
<text x="393.7" y="171.6">DY-PT204-6B</text>
<text x="208.3" y="183.7">R14</text>
<text x="235" y="183.7">R15</text>
<text x="259.1" y="183.7">R16</text>
<text x="285.8" y="183.7">R17</text>
<text x="316.2" y="183.7">R18</text>
<text x="342.9" y="183.7">R19</text>
<text x="367" y="183.7">R20</text>
<text x="393.7" y="183.7">R21</text>
<text x="208.3" y="186.3">R_0603_1k</text>
<text x="235" y="186.3">R_0603_1k</text>
<text x="259.1" y="186.3">R_0603_1k</text>
<text x="285.8" y="186.3">R_0603_1k</text>
<text x="316.2" y="186.3">R_0603_1k</text>
<text x="342.9" y="186.3">R_0603_1k</text>
<text x="367" y="186.3">R_0603_1k</text>
<text x="393.7" y="186.3">R_0603_1k</text>
<text x="203.7" y="199">GND</text>
<text x="230.4" y="199">GND</text>
<text x="254.5" y="199">GND</text>
<text x="281.2" y="199">GND</text>
<text x="311.7" y="199">GND</text>
<text x="338.3" y="199">GND</text>
<text x="362.5" y="199">GND</text>
<text x="389.1" y="199">GND</text>
</g>
<g font-size="1.3" fill="#a90000">
<text x="37.8" y="28" transform="rotate(-90 37.8 28)">5</text>
<text x="40.4" y="28" transform="rotate(-90 40.4 28)">6</text>
<text x="42.9" y="28.6" transform="rotate(-90 42.9 28.6)">12</text>
<text x="45.5" y="28.6" transform="rotate(-90 45.5 28.6)">16</text>
<text x="48" y="28.6" transform="rotate(-90 48 28.6)">18</text>
<text x="50.5" y="28.6" transform="rotate(-90 50.5 28.6)">24</text>
<text x="53.1" y="28.6" transform="rotate(-90 53.1 28.6)">33</text>
<text x="55.6" y="28.6" transform="rotate(-90 55.6 28.6)">46</text>
<text x="65.8" y="28.6" transform="rotate(-90 65.8 28.6)">45</text>
<text x="26" y="40.4">14</text>
<text x="26.6" y="37.8">7</text>
<text x="78.1" y="37.8">28</text>
<text x="78.1" y="40.4">30</text>
<text x="133.3" y="39.1">1</text>
<text x="133.3" y="36.6">2</text>
<text x="78.1" y="42.9">73</text>
<text x="78.1" y="45.5">75</text>
<text x="78.1" y="48">32</text>
<text x="78.1" y="50.5">49</text>
<text x="78.1" y="53.1">51</text>
<text x="78.1" y="55.6">53</text>
<text x="78.1" y="58.2">61</text>
<text x="26" y="65.8">29</text>
<text x="78.1" y="65.8">52</text>
<text x="78.1" y="60.7">59</text>
<text x="78.1" y="63.2">71</text>
<text x="137.1" y="62">1</text>
<text x="137.1" y="64.5">3</text>
<text x="146" y="62">2</text>
<text x="146" y="64.5">4</text>
<text x="219.5" y="61.7" transform="rotate(-90 219.5 61.7)">3</text>
<text x="224.5" y="61.7" transform="rotate(-90 224.5 61.7)">1</text>
<text x="236" y="61.7" transform="rotate(-90 236 61.7)">3</text>
<text x="241" y="61.7" transform="rotate(-90 241 61.7)">1</text>
<text x="26" y="68.3">31</text>
<text x="78.1" y="70.9">13</text>
<text x="78.1" y="68.3">50</text>
<text x="137.1" y="67.1">5</text>
<text x="146" y="67.1">6</text>
<text x="219.5" y="69.3" transform="rotate(-90 219.5 69.3)">4</text>
<text x="224.5" y="69.3" transform="rotate(-90 224.5 69.3)">2</text>
<text x="236" y="69.3" transform="rotate(-90 236 69.3)">4</text>
<text x="241" y="69.3" transform="rotate(-90 241 69.3)">2</text>
<text x="26.6" y="73.4">4</text>
<text x="78.1" y="73.4">15</text>
<text x="78.1" y="75.9">17</text>
<text x="26" y="83.6">35</text>
<text x="26" y="81">36</text>
<text x="26" y="78.5">38</text>
<text x="78.1" y="81">34</text>
<text x="78.1" y="83.6">62</text>
<text x="26" y="86.1">37</text>
<text x="26" y="88.6">72</text>
<text x="78.1" y="86.1">60</text>
<text x="78.1" y="88.6">69</text>
<text x="137.1" y="86.1">1</text>
<text x="137.1" y="88.6">3</text>
<text x="146" y="86.1">2</text>
<text x="146" y="88.6">4</text>
<text x="26" y="93.7">42</text>
<text x="26" y="91.2">44</text>
<text x="78.1" y="91.2">65</text>
<text x="78.1" y="93.7">67</text>
<text x="137.1" y="91.2">5</text>
<text x="146" y="91.2">6</text>
<text x="26" y="101.3">39</text>
<text x="26" y="98.8">40</text>
<text x="26" y="96.3">57</text>
<text x="78.1" y="98.8">21</text>
<text x="78.1" y="101.3">41</text>
<text x="78.1" y="96.3">55</text>
<text x="26.6" y="103.9">1</text>
<text x="26.6" y="106.4">2</text>
<text x="78.1" y="103.9">43</text>
<text x="78.1" y="106.4">63</text>
<text x="26" y="111.5">23</text>
<text x="26.6" y="109">3</text>
<text x="78.1" y="109">54</text>
<text x="78.1" y="111.5">68</text>
<text x="26" y="114">25</text>
<text x="26" y="116.6">27</text>
<text x="78.1" y="116.6">64</text>
<text x="78.1" y="114">66</text>
<text x="37.8" y="125.8" transform="rotate(-90 37.8 125.8)">8</text>
<text x="131.4" y="125.5">1</text>
<text x="153.6" y="125.5">12</text>
<text x="40.4" y="126.4" transform="rotate(-90 40.4 126.4)">19</text>
<text x="42.9" y="126.4" transform="rotate(-90 42.9 126.4)">20</text>
<text x="45.5" y="126.4" transform="rotate(-90 45.5 126.4)">22</text>
<text x="48" y="126.4" transform="rotate(-90 48 126.4)">47</text>
<text x="50.5" y="126.4" transform="rotate(-90 50.5 126.4)">58</text>
<text x="65.8" y="126.4" transform="rotate(-90 65.8 126.4)">70</text>
<text x="131.4" y="129.3">2</text>
<text x="153.6" y="129.3">11</text>
<text x="131.4" y="133.1">3</text>
<text x="131.4" y="136.9">4</text>
<text x="153.6" y="133.1">10</text>
<text x="154.2" y="136.9">9</text>
<text x="131.4" y="140.7">5</text>
<text x="154.2" y="140.7">8</text>
<text x="131.4" y="144.5">6</text>
<text x="154.2" y="144.5">7</text>
<text x="205.5" y="167.1" transform="rotate(-90 205.5 167.1)">1</text>
<text x="232.2" y="167.1" transform="rotate(-90 232.2 167.1)">1</text>
<text x="256.3" y="167.1" transform="rotate(-90 256.3 167.1)">1</text>
<text x="283" y="167.1" transform="rotate(-90 283 167.1)">1</text>
<text x="313.4" y="167.1" transform="rotate(-90 313.4 167.1)">1</text>
<text x="340.1" y="167.1" transform="rotate(-90 340.1 167.1)">1</text>
<text x="364.2" y="167.1" transform="rotate(-90 364.2 167.1)">1</text>
<text x="390.9" y="167.1" transform="rotate(-90 390.9 167.1)">1</text>
<text x="205.5" y="174.7" transform="rotate(-90 205.5 174.7)">2</text>
<text x="232.2" y="174.7" transform="rotate(-90 232.2 174.7)">2</text>
<text x="256.3" y="174.7" transform="rotate(-90 256.3 174.7)">2</text>
<text x="283" y="174.7" transform="rotate(-90 283 174.7)">2</text>
<text x="313.4" y="174.7" transform="rotate(-90 313.4 174.7)">2</text>
<text x="340.1" y="174.7" transform="rotate(-90 340.1 174.7)">2</text>
<text x="364.2" y="174.7" transform="rotate(-90 364.2 174.7)">2</text>
<text x="390.9" y="174.7" transform="rotate(-90 390.9 174.7)">2</text>
</g>
</svg>
